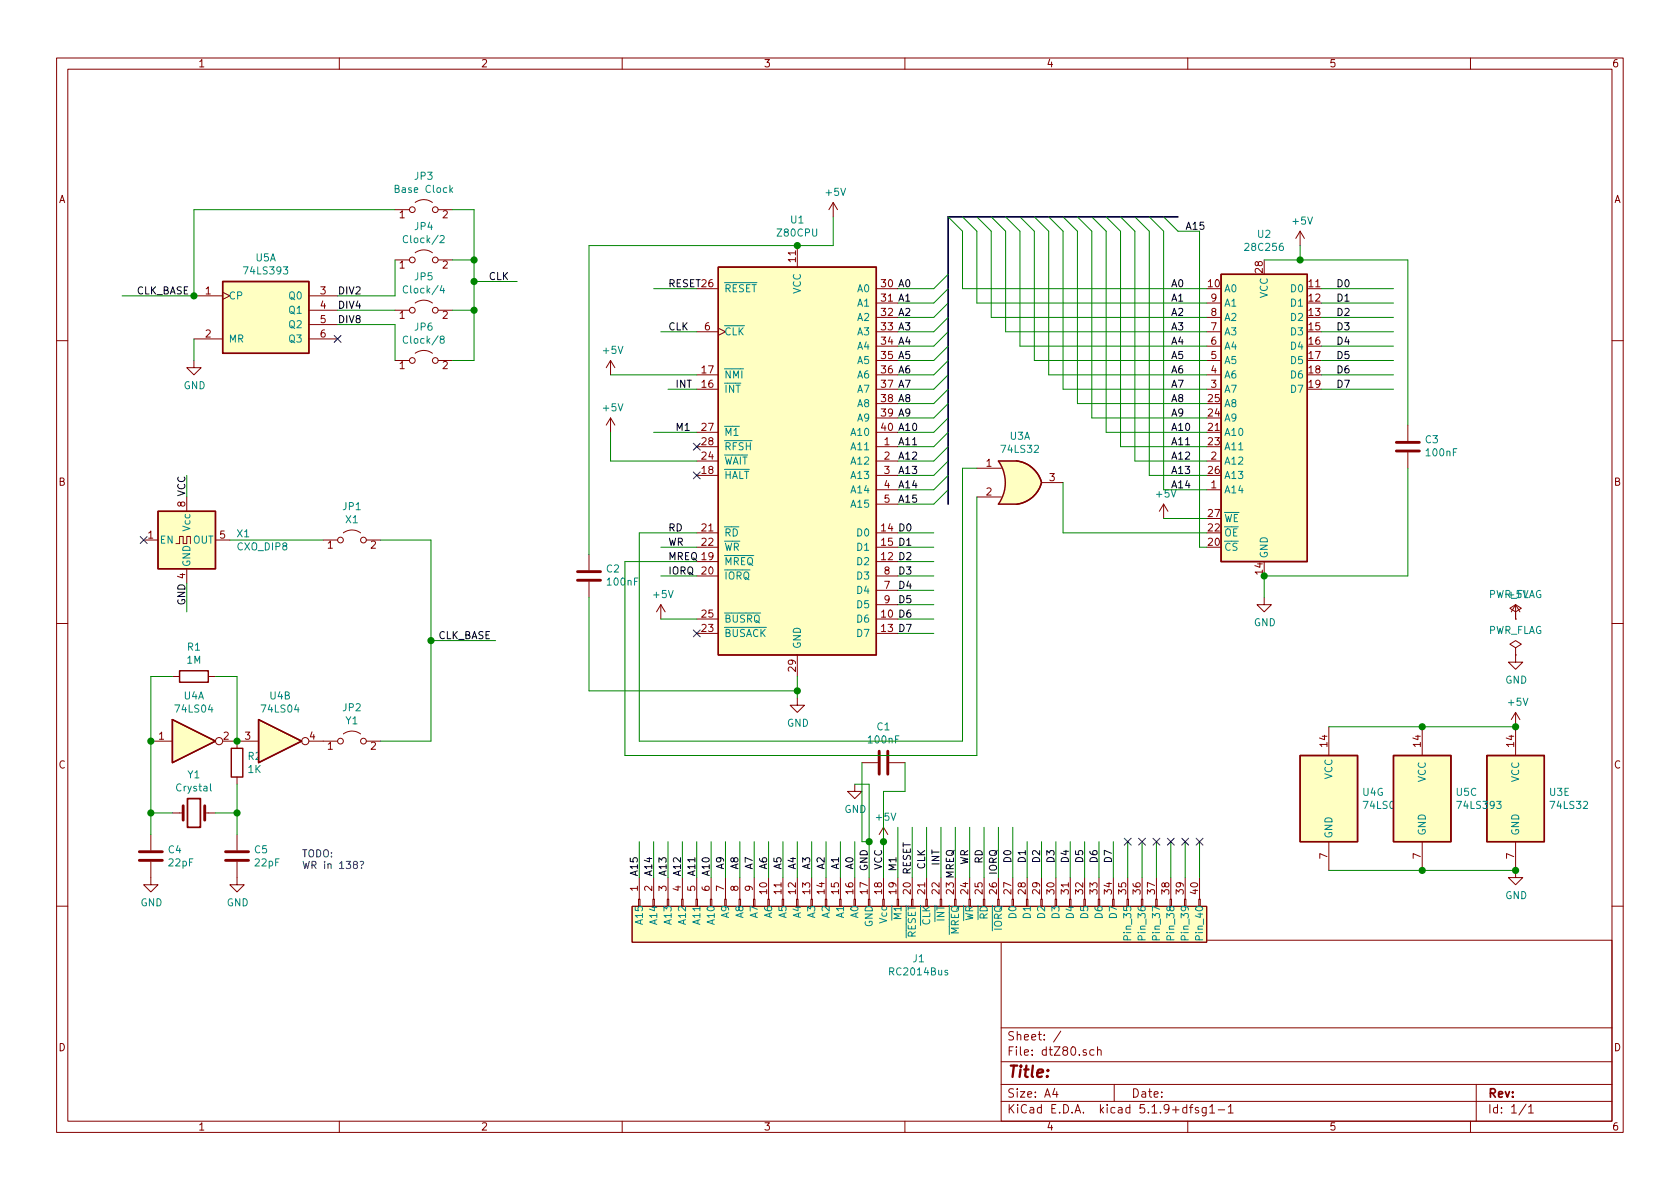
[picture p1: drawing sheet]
<svg xmlns="http://www.w3.org/2000/svg" width="297mm" height="210mm" viewBox="0 0 297 210" stroke-linecap="round" stroke-linejoin="round" font-family="sans-serif">
<g fill="none" stroke="#840000" stroke-width=".18">
<path d="M10 10.3h277v189.9h-277zM12 12.2h273v186.1h-273zM60 10.3v1.9M110 10.3v1.9M160 10.3v1.9M210 10.3v1.9M260 10.3v1.9M69.8 37.1h2.6M73.4 35.8a2.53 2.53 0 0 1 3.1 0M77.5 37.1h2.5M147.3 35.8l-.7 1.3M147.3 35.8v2.5"/>
<path d="M147.3 35.8l.8 1.3M34.3 52.3h5.1M34.3 59.9h5.1M39.4 51.7l1.2 .6-1.2 .7M54.6 54.9h5.1M54.6 52.3h5.1M54.6 59.9h5.1M54.6 57.4h5.1M69.8 54.9h2.6M69.8 46h2.6M73.4 53.6a2.53 2.53 0 0 1 3.1 0M73.4 44.7a2.53 2.53 0 0 1 3.1 0"/>
<path d="M77.5 54.9h2.5M77.5 46h2.5M123.2 51h3.8M123.2 58.7h3.8M127 58l1.3 .7-1.3 .6M141 43.4v3.8M154.9 51h3.8M154.9 53.6h3.8M154.9 56.1h3.8M154.9 58.7h3.8M213.4 53.6h2.5M213.4 56.1h2.5"/>
<path d="M213.4 58.7h2.5M229.9 40.9l-.8 1.3M229.9 40.9v2.5M229.9 40.9l.7 1.3M10 60.2h2M34.3 63.7v1.3h1.3l-1.3 1.3-1.3-1.3h1.3M69.8 63.7h2.6M73.4 62.5a2.53 2.53 0 0 1 3.1 0M77.5 63.7h2.5M107.9 73.9l-.7 1.3M107.9 63.7v2.6M107.9 73.9v2.5"/>
<path d="M107.9 73.9l.8 1.3M107.9 63.7l-.7 1.3M107.9 63.7l.8 1.3M123.2 79h3.8M123.2 68.8h3.8M123.2 66.3h3.8M123.2 76.4h3.8M154.9 63.7h3.8M154.9 79h3.8M154.9 68.8h3.8M154.9 66.3h3.8M154.9 76.4h3.8"/>
<path d="M154.9 61.2h3.8M154.9 71.4h3.8M154.9 73.9h3.8M213.4 63.7h2.5M213.4 68.8h2.5M213.4 66.3h2.5M213.4 61.2h2.5M248.9 75.2v2.8M285 60.2h2M25.4 95.5h2.5M31.1 96.1h.6v-1.2h.7v1.2h.6v-1.2h.7v1.2M33 87.9v2.5"/>
<path d="M38.1 95.5h2.5M57.1 95.5h2.6M60.7 94.2a2.53 2.53 0 0 1 3.1 0M64.8 95.5h2.5M104.1 98v2.8M123.2 99.3h3.8M123.2 94.2h3.8M123.2 96.8h3.8M123.2 84.1h3.8M123.2 81.5h3.8M154.9 99.3h3.8M154.9 94.2h3.8"/>
<path d="M154.9 96.8h3.8M154.9 84.1h3.8M154.9 81.5h3.8M154.9 86.6h3.8M154.9 89.1h3.8M172.7 82.8h4.3M172.7 87.9h4.3M184.1 85.3h3.9M205.7 89.1l-.7 1.3M205.7 89.1v2.6M205.7 89.1l.8 1.3M213.4 81.5h2.5"/>
<path d="M213.4 86.6h2.5M248.9 80v2.8M10 110.3h2M30.5 119.6h1.2M33 100.6v2.5M36.8 119.6h1.3M104.1 102.9v2.8M116.8 106.9l-.7 1.3M116.8 106.9v2.6M116.8 106.9l.8 1.3M123.2 109.5h3.8M123.2 112h3.8"/>
<path d="M123.2 101.8h3.8M141 115.8v3.8M154.9 109.5h3.8M154.9 112h3.8M154.9 101.8h3.8M154.9 104.4h3.8M154.9 106.9h3.8M223.5 105.7v1.2h1.3l-1.3 1.3-1.3-1.3h1.3M268 114.5l1-.6-1-.6-1 .6 1 .6v1.3M268 115.8h.1M268 108.2l1-.6-1-.7-1 .7 1 .6v1.3M268 109.5h.1"/>
<path d="M268 115.8v1.3h1.2l-1.2 1.3-1.3-1.3h1.3M268 106.9l-.8 1.3M268 106.9v2.6M268 106.9l.7 1.3M285 110.3h2M26.7 131.1h3.8M39.4 131.1h6.3M41.9 131.1v1.2M41.9 137.4v1.3M54.6 131.1h5.1M60.7 129.8a2.53 2.53 0 0 1 3.1 0M64.8 131.1h2.5"/>
<path d="M141 123.4v1.3h1.2l-1.2 1.3-1.3-1.3h1.3M151.1 138.7v1.2h1.3l-1.3 1.3-1.2-1.3h1.2M152.4 134.9h2.8M157.2 134.9h2.8M234.9 128.5v5.1M251.5 128.5v5.1M268 126v7.6M268 126l-.8 1.2M268 126l.7 1.2M26.7 152.4v4.1h1.2l-1.2 1.2-1.3-1.2h1.3M26.7 147.6v2.8M30.5 143.8h1.9"/>
<path d="M36.2 143.8h1.9M41.9 152.4v4.1h1.3l-1.3 1.2-1.3-1.2h1.3M41.9 147.6v2.8M112.9 159h.3v1.3h-.3zM113 155.2v3.8M115.4 159h.3v1.3h-.3zM115.6 155.2v3.8M118 159h.2v1.3h-.2zM118.1 155.2v3.8M120.5 159h.3v1.3h-.3zM120.6 155.2v3.8M123.1 159h.2v1.3h-.2z"/>
<path d="M123.2 155.2v3.8M125.6 159h.3v1.3h-.3zM125.7 155.2v3.8M128.1 159h.3v1.3h-.3zM128.3 155.2v3.8M130.7 159h.2v1.3h-.2zM130.8 155.2v3.8M133.2 159h.3v1.3h-.3zM133.3 155.2v3.8M135.8 159h.2v1.3h-.2zM135.9 155.2v3.8M138.3 159h.3v1.3h-.3z"/>
<path d="M138.4 155.2v3.8M140.8 159h.3v1.3h-.3zM141 155.2v3.8M143.4 159h.2v1.3h-.2zM143.5 155.2v3.8M145.9 159h.3v1.3h-.3zM146 155.2v3.8M148.5 159h.2v1.3h-.2zM148.6 155.2v3.8M151 159h.3v1.3h-.3zM151.1 155.2v3.8M153.5 159h.3v1.3h-.3z"/>
<path d="M153.7 155.2v3.8M156.1 159h.2v1.3h-.2zM156.2 146.3v2.5M156.2 155.2v3.8M156.2 146.3l-.8 1.3M156.2 146.3l.8 1.3M158.6 159h.3v1.3h-.3zM158.7 155.2v3.8M161.2 159h.2v1.3h-.2zM161.3 155.2v3.8M163.7 159h.3v1.3h-.3zM163.8 155.2v3.8"/>
<path d="M166.2 159h.3v1.3h-.3zM166.4 155.2v3.8M168.8 159h.2v1.3h-.2zM168.9 155.2v3.8M171.3 159h.3v1.3h-.3zM171.4 155.2v3.8M173.9 159h.2v1.3h-.2zM174 155.2v3.8M176.4 159h.3v1.3h-.3zM176.5 155.2v3.8M178.9 159h.3v1.3h-.3zM179.1 155.2v3.8"/>
<path d="M181.5 159h.2v1.3h-.2zM181.6 155.2v3.8M184 159h.3v1.3h-.3zM184.1 155.2v3.8M186.6 159h.2v1.3h-.2zM186.7 155.2v3.8M189.1 159h.3v1.3h-.3zM189.2 155.2v3.8M191.6 159h.3v1.3h-.3zM191.8 155.2v3.8M194.2 159h.2v1.3h-.2zM194.3 155.2v3.8"/>
<path d="M196.7 159h.3v1.3h-.3zM196.8 155.2v3.8M199.3 159h.2v1.3h-.2zM199.4 155.2v3.8M201.8 159h.3v1.3h-.3zM201.9 155.2v3.8M204.3 159h.3v1.3h-.3zM204.5 155.2v3.8M206.9 159h.2v1.3h-.2zM207 155.2v3.8M209.4 159h.3v1.3h-.3zM209.5 155.2v3.8"/>
<path d="M212 159h.2v1.3h-.2zM212.1 155.2v3.8M234.9 148.8v5.1M251.5 148.8v5.1M268 148.8v6.4h1.2l-1.2 1.3-1.3-1.3h1.3M10 160.2h2M111.8 160.3h101.6v6.3h-101.6zM177 166.3h108v32h-108zM285 160.2h2M60 198.3v1.9M110 198.3v1.9M160 198.3v1.9"/>
<path d="M177 194.8h108M177 191.8h108M177 187.8h108M177 181.8h108M186.5 192.5l-.4 1h1M186.8 193v1M187.6 182.3l-1.3 2M193.4 185.7l-.4-.1-.3 .3 .1 .6 .2 .1 .4-.1M194.1 185.7l.2-.1 .3 .1 .1 .9M194.1 185.1v1.5M197 191.8v3M210 198.3v1.9"/>
<path d="M210.3 195.8h.6M210.9 195.3l-.4 .2v1.3M211.9 195.9l-.4-.1-.2 .2 .1 .3 .5 .1v.3h-.6M213.3 195.8v1.2l-.3 .3h-.4M213.3 195.9l-.5-.1-.3 .3 .1 .6 .2 .1 .5-.1M213.9 195.8l.4-.5v1.5M213.9 196.8h.9M215.4 196.3h1.1M217.2 195.8l.4-.5v1.5M217.2 196.8h.8M260 198.3v1.9M261 191.8v6.5"/>
<path d="M269.8 195.2l-1.2 2M270.3 195.8l.4-.5v1.5M270.3 196.8h.8"/>
<circle cx="72.9" cy="37.1" r=".51"/>
<circle cx="77" cy="37.1" r=".51"/>
<circle cx="72.9" cy="54.9" r=".51"/>
<circle cx="72.9" cy="46" r=".51"/>
<circle cx="77" cy="46" r=".51"/>
<circle cx="77" cy="54.9" r=".51"/>
<circle cx="72.9" cy="63.7" r=".51"/>
<circle cx="77" cy="63.7" r=".51"/>
<circle cx="60.2" cy="95.5" r=".51"/>
<circle cx="64.3" cy="95.5" r=".51"/>
<circle cx="38.7" cy="131.1" r=".63"/>
<circle cx="54" cy="131.1" r=".63"/>
<circle cx="60.2" cy="131.1" r=".51"/>
<circle cx="64.3" cy="131.1" r=".51"/>
</g>
<path d="M246.9 78.2h4.1M246.9 79.8h4.1M102.1 101.1h4.1M102.1 102.6h4.1M155.4 132.8v4.1M157 132.8v4.1M24.6 152.1h4.1M24.6 150.6h4.1M32.4 142.5v2.5M36.2 142.5v2.5M39.9 152.1h4M39.9 150.6h4" fill="none" stroke="#840000" stroke-width=".51"/>
<path d="M79.7 33.5l.3 .5M80 33.2l-.4 .5M77.8 41.8l.5-.1 .2 .3v.2l-.8 .7h.8M78.1 60l-.2-.1v-.3l.2-.2 .3 .1 .1 .4-.5 .1-.2 .2v.3l.3 .2 .3-.1 .1-.1v-.4l-.2-.1M78.1 50.5l-.3 .9h.8M78.4 51v.8M37.2 138.6v1.1l.2 .2" fill="none" stroke="#008484" stroke-width=".18"/>
<g fill="#ffffc2" stroke="#ffffc2" stroke-width=".18">
<path d="M39.4 49.8h15.2v12.7h-15.2z"/>
<path d="M111.8 160.3h101.6v6.3h-101.6z"/>
<path d="M30.5 127.2l7.6 3.9-7.6 3.8z"/>
<path d="M45.7 127.2l7.6 3.9-7.6 3.8z"/>
<path d="M262.9 133.6h10.1v15.2h-10.1z"/>
<path d="M229.9 133.6h10.1v15.2h-10.1z"/>
<path d="M246.4 133.6h10.1v15.2h-10.1z"/>
<path d="M127 47.2h27.9v68.6h-27.9z"/>
<path d="M179.7 81.5a5.2 5.2 0 0 1 4.4 3.8l-5 1.4z"/>
<path d="M179.1 84l5 1.4a5.2 5.2 0 0 1-4.4 3.8z"/>
<path d="M176.5 89.1h3.2z"/>
<path d="M176.5 81.5h3.2z"/>
<path d="M176.5 81.5h3.2v7.6h-3.2a6.7 6.7 0 0 0 0-7.6z"/>
<path d="M27.9 90.4h10.2v10.2h-10.2z"/>
<path d="M215.9 48.5h15.2v50.8h-15.2z"/>
</g>
<g fill="none" stroke="#840000" stroke-width=".25">
<path d="M39.4 49.8h15.2v12.7h-15.2zM127 47.2h27.9v68.6h-27.9zM215.9 48.5h15.2v50.8h-15.2zM27.9 90.4h10.2v10.2h-10.2zM176.5 81.5h3.2a5.2 5.2 0 0 1 4.4 3.8M176.6 81.6a6.6 6.6 0 0 1 0 7.5M184.1 85.4a5.2 5.2 0 0 1-4.4 3.8l-3.2-.1M31.7 118.6h5.1v2h-5.1zM30.5 127.2l7.6 3.9-7.6 3.8zM40.9 132.3h2v5.1h-2zM45.7 127.2l7.6 3.9-7.6 3.8zM229.9 133.6h10.1v15.2h-10.1z"/>
<path d="M246.4 133.6h10.1v15.2h-10.1zM262.9 133.6h10.1v15.2h-10.1z"/>
</g>
<path d="M33.1 141.2h2.3v5.1h-2.3z" fill="none" stroke="#840000" stroke-width=".3"/>
<path d="M208.3 38.3h-40.7v50.8" fill="none" stroke="#000084" stroke-width=".3"/>
<g fill="none" stroke="#008400" stroke-width=".18">
<path d="M69.8 37.1h-35.5v15.2h-12.7M80 37.1h3.8v26.6h-3.8M147.3 38.3v5.1h-43.2v54.6M167.6 38.3l2.6 2.6v10.1h43.2M170.2 38.3l2.5 2.6v12.7h40.7M172.7 38.3l2.6 2.6v15.2h38.1M175.3 38.3l2.5 2.6v17.8h35.6M177.8 38.3l2.5 2.6v20.3h33.1M180.3 38.3l2.6 2.6v22.8h30.5M182.9 38.3l2.5 2.6v25.4h28M185.4 38.3l2.6 2.6v27.9h25.4M188 38.3l2.5 2.6v30.5h22.9"/>
<path d="M190.5 38.3l2.5 2.6v33h20.4M193 38.3l2.6 2.6v35.5h17.8M195.6 38.3l2.5 2.6v38.1h15.3M198.1 38.3l2.6 2.6v40.6h12.7M200.7 38.3l2.5 2.6v43.2h10.2M203.2 38.3l2.5 2.6v45.7h7.7M205.7 38.3l2.6 2.6h3.8v55.9h1.3M34.3 59.9v3.8M59.7 54.9h10.1M59.7 57.4h10.1v6.3M69.8 46v6.3h-10.1M80 46h3.8"/>
<path d="M80 54.9h3.8M83.8 49.8h7.6M115.6 51h7.6M116.8 58.7h6.4M167.6 48.5l-2.5 2.5h-6.4M167.6 58.7l-2.5 2.5h-6.4M167.6 53.6l-2.5 2.5h-6.4M167.6 56.1l-2.5 2.6h-6.4M167.6 51l-2.5 2.6h-6.4M223.5 46h25.4v29.2M229.9 43.4v2.6M233.7 51h12.7"/>
<path d="M233.7 56.1h12.7M233.7 58.7h12.7M233.7 53.6h12.7M107.9 76.4v5.1h15.3M107.9 66.3h15.3M115.6 76.4h7.6M118.1 68.8h5.1M167.6 63.7l-2.5 2.6h-6.4M167.6 79l-2.5 2.5h-6.4M167.6 73.9l-2.5 2.5h-6.4M167.6 66.3l-2.5 2.5h-6.4M167.6 61.2l-2.5 2.5h-6.4"/>
<path d="M167.6 68.8l-2.5 2.6h-6.4M167.6 71.4l-2.5 2.5h-6.4M167.6 76.4l-2.5 2.6h-6.4M233.7 66.3h12.7M233.7 68.8h12.7M233.7 63.7h12.7M233.7 61.2h12.7M33 84.1v3.8M40.6 95.5h16.5M67.3 95.5h8.9v35.6h-8.9M116.8 96.8h6.4M158.7 94.2h6.4"/>
<path d="M158.7 96.8h6.4M158.7 99.3h6.4M167.6 81.5l-2.5 2.6h-6.4M167.6 84.1l-2.5 2.5h-6.4M167.6 86.6l-2.5 2.5h-6.4M172.7 87.9v45.7h-62.2v-34.3h12.7M172.7 82.8h-2.5v48.3h-57.2v-36.9h10.2M188 85.3v8.9h25.4M205.7 91.7h7.7M248.9 82.8v19h-25.4v3.9M30.5 119.6h-3.8v28M33 103.1v5.1"/>
<path d="M38.1 119.6h3.8v11.5M76.2 113.3h11.4M104.1 105.7v16.5h36.9M116.8 109.5h6.4M116.8 101.8h6.4M141 119.6v3.8M158.7 109.5h6.4M158.7 101.8h6.4M158.7 112h6.4M158.7 106.9h6.4M158.7 104.4h6.4M41.9 138.7v8.9"/>
<path d="M151.1 138.7h2.6v16.5M152.4 134.9v13.9h1.3M160 134.9v5h-3.8v15.3M234.9 128.5h33.1M26.7 143.8h3.8M38.1 143.8h3.8M113 148.8v6.4M115.6 148.8v6.4M118.1 148.8v6.4M120.6 148.8v6.4M123.2 148.8v6.4M125.7 148.8v6.4"/>
<path d="M128.3 148.8v6.4M130.8 148.8v6.4M133.3 148.8v6.4M135.9 148.8v6.4M138.4 148.8v6.4M141 148.8v6.4M143.5 148.8v6.4M146 148.8v6.4M148.6 148.8v6.4M151.1 148.8v6.4M158.7 146.3v8.9M161.3 146.3v8.9"/>
<path d="M163.8 146.3v8.9M166.4 146.3v8.9M168.9 146.3v8.9M171.4 146.3v8.9M174 146.3v8.9M176.5 146.3v8.9M179.1 146.3v8.9M181.6 148.8v6.4M184.1 148.8v6.4M186.7 148.8v6.4M189.2 148.8v6.4M191.8 148.8v6.4"/>
<path d="M194.3 148.8v6.4M196.8 148.8v6.4M199.4 148.8v6.4M201.9 148.8v6.4M204.5 148.8v6.4M207 148.8v6.4M209.5 148.8v6.4M212.1 148.8v6.4M234.9 153.9h33.1"/>
</g>
<path d="M62.7 152.9l-.2-.2v-.3l.5-.1 .1 .1v.3l-.5 .2-.1 .2v.3l.2 .2h.3l.2-.2-.1-.4-.1-.1M63.7 152.4l.4-.1 .2 .2-.4 .6M63.9 153.5v.1" fill="none" stroke="#0000c2" stroke-width=".18"/>
<g fill="#008400" stroke="#008400" stroke-width=".25">
<circle cx="41.9" cy="131.1" r=".51"/>
<circle cx="251.5" cy="153.9" r=".51"/>
<circle cx="268" cy="153.9" r=".51"/>
<circle cx="268" cy="128.5" r=".51"/>
<circle cx="251.5" cy="128.5" r=".51"/>
<circle cx="153.7" cy="148.8" r=".51"/>
<circle cx="76.2" cy="113.3" r=".51"/>
<circle cx="156.2" cy="148.8" r=".51"/>
<circle cx="34.3" cy="52.3" r=".51"/>
<circle cx="26.7" cy="143.8" r=".51"/>
<circle cx="83.8" cy="49.8" r=".51"/>
<circle cx="141" cy="122.2" r=".51"/>
<circle cx="83.8" cy="46" r=".51"/>
<circle cx="229.9" cy="46" r=".51"/>
<circle cx="141" cy="43.4" r=".51"/>
<circle cx="83.8" cy="54.9" r=".51"/>
<circle cx="41.9" cy="143.8" r=".51"/>
<circle cx="223.5" cy="101.8" r=".51"/>
<circle cx="26.7" cy="131.1" r=".51"/>
</g>
<g fill="none" stroke="#000084" stroke-width=".18">
<path d="M59.1 59.3l1.2 1.2M60.3 59.3l-1.2 1.2M122.6 78.4l1.2 1.2M123.8 78.4l-1.2 1.2M24.8 94.9l1.2 1.2M26 94.9l-1.2 1.2M122.6 83.5l1.2 1.2M123.8 83.5l-1.2 1.2M122.6 111.4l1.2 1.2M123.8 111.4l-1.2 1.2M198.8 148.2l1.2 1.2M200 148.2l-1.2 1.2"/>
<path d="M201.3 148.2l1.2 1.2M202.5 148.2l-1.2 1.2M203.9 148.2l1.2 1.2M205.1 148.2l-1.2 1.2M206.4 148.2l1.2 1.2M207.6 148.2l-1.2 1.2M208.9 148.2l1.3 1.2M210.2 148.2l-1.3 1.2M211.5 148.2l1.2 1.2M212.7 148.2l-1.2 1.2"/>
</g>
<text font-size="2.8" fill="#840000" x="178" y="190.5">Title:</text>
<g font-size="2.1" fill="#840000">
<text x="178" y="184">Sheet: /</text>
<text x="178" y="186.7">File: dtZ80.sch</text>
<text x="178" y="196.9">KiCad E.D.A. kicad 5.1.9+dfsg1-1</text>
<text x="178" y="194.1">Size: A4</text>
<text x="200" y="194.1">Date:</text>
<text x="263" y="194.1">Rev:</text>
<text x="263" y="196.9">Id: 1/1</text>
</g>
<g font-size="1.8" fill="#840000">
<text x="35" y="11.9">1</text>
<text x="85" y="11.9">2</text>
<text x="135" y="11.9">3</text>
<text x="185" y="11.9">4</text>
<text x="235" y="11.9">5</text>
<text x="285" y="11.9">6</text>
<text x="10.4" y="35.9">A</text>
<text x="285.4" y="35.9">A</text>
<text x="70.6" y="38.6">1</text>
<text x="78.3" y="38.6">2</text>
<text x="70.6" y="47.5">1</text>
<text x="78.3" y="47.5">2</text>
<text x="140.7" y="46.3" transform="rotate(-90 140.7 46.3)">11</text>
<text x="36.3" y="52.1">1</text>
<text x="56.7" y="52.1">3</text>
<text x="213.7" y="50.8">10</text>
<text x="214.1" y="53.3">9</text>
<text x="223.3" y="48.2" transform="rotate(-90 223.3 48.2)">28</text>
<text x="231.4" y="50.8">11</text>
<text x="231.4" y="53.3">12</text>
<text x="36.3" y="59.7">2</text>
<text x="56.7" y="54.6">4</text>
<text x="56.7" y="57.1">5</text>
<text x="56.7" y="59.7">6</text>
<text x="70.6" y="56.4">1</text>
<text x="78.3" y="56.4">2</text>
<text x="124.6" y="58.4">6</text>
<text x="214.1" y="58.4">7</text>
<text x="214.1" y="55.9">8</text>
<text x="231.4" y="55.9">13</text>
<text x="231.4" y="58.4">15</text>
<text x="70.6" y="65.3">1</text>
<text x="78.3" y="65.3">2</text>
<text x="214.1" y="63.5">5</text>
<text x="214.1" y="61">6</text>
<text x="231.4" y="61">16</text>
<text x="231.4" y="63.5">17</text>
<text x="124.1" y="68.6">16</text>
<text x="124.1" y="66">17</text>
<text x="213.7" y="71.1">25</text>
<text x="214.1" y="68.6">3</text>
<text x="214.1" y="66">4</text>
<text x="231.4" y="66">18</text>
<text x="231.4" y="68.6">19</text>
<text x="124.1" y="76.2">27</text>
<text x="213.7" y="76.2">21</text>
<text x="213.7" y="73.7">24</text>
<text x="124.1" y="83.8">18</text>
<text x="124.1" y="81.3">24</text>
<text x="124.1" y="78.7">28</text>
<text x="156.4" y="78.7">1</text>
<text x="156.4" y="81.3">2</text>
<text x="156.4" y="83.8">3</text>
<text x="174.4" y="82.5">1</text>
<text x="213.7" y="78.7">23</text>
<text x="213.7" y="83.8">26</text>
<text x="214.1" y="81.3">2</text>
<text x="10.4" y="85.9">B</text>
<text x="156.4" y="86.4">4</text>
<text x="156.4" y="88.9">5</text>
<text x="174.4" y="87.6">2</text>
<text x="185.6" y="85.1">3</text>
<text x="214.1" y="86.4">1</text>
<text x="285.4" y="85.9">B</text>
<text x="26.2" y="95.2">1</text>
<text x="38.9" y="95.2">5</text>
<text x="124.1" y="94">21</text>
<text x="213.7" y="94">22</text>
<text x="213.7" y="91.4">27</text>
<text x="57.9" y="97">1</text>
<text x="65.6" y="97">2</text>
<text x="124.1" y="101.6">20</text>
<text x="124.1" y="96.5">22</text>
<text x="156.4" y="101.6">8</text>
<text x="213.7" y="96.5">20</text>
<text x="223.3" y="101.5" transform="rotate(-90 223.3 101.5)">14</text>
<text x="156.4" y="104.1">7</text>
<text x="156.4" y="106.7">9</text>
<text x="124.1" y="111.8">23</text>
<text x="124.1" y="109.2">25</text>
<text x="140.7" y="118.7" transform="rotate(-90 140.7 118.7)">29</text>
<text x="28.1" y="130.8">1</text>
<text x="39.5" y="130.8">2</text>
<text x="43.3" y="130.8">3</text>
<text x="54.8" y="130.8">4</text>
<text x="10.4" y="135.9">C</text>
<text x="57.9" y="132.6">1</text>
<text x="65.6" y="132.6">2</text>
<text x="234.7" y="132" transform="rotate(-90 234.7 132)">14</text>
<text x="251.2" y="132" transform="rotate(-90 251.2 132)">14</text>
<text x="267.7" y="132" transform="rotate(-90 267.7 132)">14</text>
<text x="285.4" y="135.9">C</text>
<text x="234.7" y="151.9" transform="rotate(-90 234.7 151.9)">7</text>
<text x="251.2" y="151.9" transform="rotate(-90 251.2 151.9)">7</text>
<text x="267.7" y="151.9" transform="rotate(-90 267.7 151.9)">7</text>
<text x="112.8" y="157.6" transform="rotate(-90 112.8 157.6)">1</text>
<text x="115.3" y="157.6" transform="rotate(-90 115.3 157.6)">2</text>
<text x="117.9" y="157.6" transform="rotate(-90 117.9 157.6)">3</text>
<text x="120.4" y="157.6" transform="rotate(-90 120.4 157.6)">4</text>
<text x="122.9" y="157.6" transform="rotate(-90 122.9 157.6)">5</text>
<text x="125.5" y="157.6" transform="rotate(-90 125.5 157.6)">6</text>
<text x="128" y="157.6" transform="rotate(-90 128 157.6)">7</text>
<text x="130.6" y="157.6" transform="rotate(-90 130.6 157.6)">8</text>
<text x="133.1" y="157.6" transform="rotate(-90 133.1 157.6)">9</text>
<text x="135.6" y="158.1" transform="rotate(-90 135.6 158.1)">10</text>
<text x="138.2" y="158.1" transform="rotate(-90 138.2 158.1)">11</text>
<text x="140.7" y="158.1" transform="rotate(-90 140.7 158.1)">12</text>
<text x="143.3" y="158.1" transform="rotate(-90 143.3 158.1)">13</text>
<text x="145.8" y="158.1" transform="rotate(-90 145.8 158.1)">14</text>
<text x="148.3" y="158.1" transform="rotate(-90 148.3 158.1)">15</text>
<text x="150.9" y="158.1" transform="rotate(-90 150.9 158.1)">16</text>
<text x="153.4" y="158.1" transform="rotate(-90 153.4 158.1)">17</text>
<text x="156" y="158.1" transform="rotate(-90 156 158.1)">18</text>
<text x="158.5" y="158.1" transform="rotate(-90 158.5 158.1)">19</text>
<text x="161" y="158.1" transform="rotate(-90 161 158.1)">20</text>
<text x="163.6" y="158.1" transform="rotate(-90 163.6 158.1)">21</text>
<text x="166.1" y="158.1" transform="rotate(-90 166.1 158.1)">22</text>
<text x="171.2" y="158.1" transform="rotate(-90 171.2 158.1)">24</text>
<text x="173.7" y="158.1" transform="rotate(-90 173.7 158.1)">25</text>
<text x="176.3" y="158.1" transform="rotate(-90 176.3 158.1)">26</text>
<text x="178.8" y="158.1" transform="rotate(-90 178.8 158.1)">27</text>
<text x="181.4" y="158.1" transform="rotate(-90 181.4 158.1)">28</text>
<text x="183.9" y="158.1" transform="rotate(-90 183.9 158.1)">29</text>
<text x="186.4" y="158.1" transform="rotate(-90 186.4 158.1)">30</text>
<text x="189" y="158.1" transform="rotate(-90 189 158.1)">31</text>
<text x="191.5" y="158.1" transform="rotate(-90 191.5 158.1)">32</text>
<text x="194.1" y="158.1" transform="rotate(-90 194.1 158.1)">33</text>
<text x="196.6" y="158.1" transform="rotate(-90 196.6 158.1)">34</text>
<text x="199.1" y="158.1" transform="rotate(-90 199.1 158.1)">35</text>
<text x="201.7" y="158.1" transform="rotate(-90 201.7 158.1)">36</text>
<text x="204.2" y="158.1" transform="rotate(-90 204.2 158.1)">37</text>
<text x="206.8" y="158.1" transform="rotate(-90 206.8 158.1)">38</text>
<text x="209.3" y="158.1" transform="rotate(-90 209.3 158.1)">39</text>
<text x="211.8" y="158.1" transform="rotate(-90 211.8 158.1)">40</text>
<text x="10.4" y="185.9">D</text>
<text x="285.4" y="185.9">D</text>
<text x="35" y="199.9">1</text>
<text x="85" y="199.9">2</text>
<text x="135" y="199.9">3</text>
<text x="185" y="199.9">4</text>
<text x="235" y="199.9">5</text>
<text x="285" y="199.9">6</text>
</g>
<g font-size="1.8" fill="#008484">
<text x="70.2" y="34.1">Base Clock</text>
<text x="73.4" y="31.8">JP3</text>
<text x="146.1" y="34.6">+5V</text>
<text x="73.4" y="40.7">JP4</text>
<text x="137.6" y="41.8">Z80CPU</text>
<text x="139.9" y="39.5">U1</text>
<text x="228.7" y="39.7">+5V</text>
<text x="45.2" y="46.2">U5A</text>
<text x="71.8" y="43">Clock/2</text>
<text x="220.4" y="44.4">28C256</text>
<text x="222.4" y="42.1">U2</text>
<text x="40.4" y="53">CP</text>
<text x="43.4" y="48.5">74LS393</text>
<text x="51.2" y="53">Q0</text>
<text x="71.8" y="51.9">Clock/4</text>
<text x="73.4" y="49.6">JP5</text>
<text x="128" y="51.7">RESET</text>
<text x="141.6" y="52" transform="rotate(-90 141.6 52)">VCC</text>
<text x="151.7" y="51.7">A0</text>
<text x="216.4" y="51.7">A0</text>
<text x="224.2" y="52.8" transform="rotate(-90 224.2 52.8)">VCC</text>
<text x="228.4" y="51.7">D0</text>
<text x="51.2" y="55.5">Q1</text>
<text x="51.2" y="58">Q2</text>
<text x="73.4" y="58.5">JP6</text>
<text x="128" y="59.3">CLK</text>
<text x="151.7" y="54.2">A1</text>
<text x="151.7" y="56.8">A2</text>
<text x="151.7" y="59.3">A3</text>
<text x="216.4" y="59.3">A3</text>
<text x="216.4" y="56.8">A2</text>
<text x="216.4" y="54.2">A1</text>
<text x="228.4" y="54.2">D1</text>
<text x="228.4" y="56.8">D2</text>
<text x="228.4" y="59.3">D3</text>
<text x="40.4" y="60.6">MR</text>
<text x="51.2" y="60.6">Q3</text>
<text x="71.8" y="60.8">Clock/8</text>
<text x="106.7" y="62.6">+5V</text>
<text x="151.7" y="61.8">A4</text>
<text x="151.7" y="64.4">A5</text>
<text x="216.4" y="64.4">A5</text>
<text x="216.4" y="61.8">A4</text>
<text x="228.4" y="61.8">D4</text>
<text x="228.4" y="64.4">D5</text>
<text x="32.5" y="68.8">GND</text>
<text x="128" y="69.5">INT</text>
<text x="128" y="66.9">NMI</text>
<text x="151.7" y="66.9">A6</text>
<text x="151.7" y="69.5">A7</text>
<text x="216.4" y="69.5">A7</text>
<text x="216.4" y="66.9">A6</text>
<text x="228.4" y="66.9">D6</text>
<text x="228.4" y="69.5">D7</text>
<text x="106.7" y="72.7">+5V</text>
<text x="128" y="77.1">M1</text>
<text x="150.7" y="77.1">A10</text>
<text x="151.7" y="72">A8</text>
<text x="151.7" y="74.5">A9</text>
<text x="178.6" y="77.8">U3A</text>
<text x="216.4" y="77.1">A10</text>
<text x="216.4" y="74.5">A9</text>
<text x="216.4" y="72">A8</text>
<text x="128" y="82.2">WAIT</text>
<text x="128" y="79.6">RFSH</text>
<text x="150.7" y="79.6">A11</text>
<text x="150.7" y="82.2">A12</text>
<text x="177.2" y="80.1">74LS32</text>
<text x="216.4" y="82.2">A12</text>
<text x="216.4" y="79.6">A11</text>
<text x="252" y="78.4">C3</text>
<text x="252.3" y="80.7">100nF</text>
<text x="128" y="84.7">HALT</text>
<text x="150.7" y="84.7">A13</text>
<text x="150.7" y="87.2">A14</text>
<text x="150.7" y="89.8">A15</text>
<text x="204.5" y="88">+5V</text>
<text x="216.4" y="87.2">A14</text>
<text x="216.4" y="84.7">A13</text>
<text x="33.7" y="93.8" transform="rotate(-90 33.7 93.8)">Vcc</text>
<text x="42" y="95">X1</text>
<text x="60.7" y="90.2">JP1</text>
<text x="61.2" y="92.5">X1</text>
<text x="128" y="94.9">RD</text>
<text x="151.7" y="94.9">D0</text>
<text x="216.4" y="94.9">OE</text>
<text x="216.4" y="92.3">WE</text>
<text x="28.2" y="96.1">EN</text>
<text x="33.7" y="100.3" transform="rotate(-90 33.7 100.3)">GND</text>
<text x="34.1" y="96.1">OUT</text>
<text x="42" y="97.3">CXO_DIP8</text>
<text x="107.3" y="101.2">C2</text>
<text x="128" y="99.9">MREQ</text>
<text x="128" y="97.4">WR</text>
<text x="151.7" y="99.9">D2</text>
<text x="151.7" y="97.4">D1</text>
<text x="216.4" y="97.4">CS</text>
<text x="224.2" y="98.8" transform="rotate(-90 224.2 98.8)">GND</text>
<text x="107.5" y="103.6">100nF</text>
<text x="115.6" y="105.8">+5V</text>
<text x="128" y="102.5">IORQ</text>
<text x="151.7" y="105">D4</text>
<text x="151.7" y="102.5">D3</text>
<text x="151.7" y="107.6">D5</text>
<text x="263" y="105.8">PWR_FLAG</text>
<text x="266.8" y="105.8">+5V</text>
<text x="128" y="112.6">BUSACK</text>
<text x="128" y="110.1">BUSRQ</text>
<text x="151.7" y="110.1">D6</text>
<text x="151.7" y="112.6">D7</text>
<text x="221.7" y="110.7">GND</text>
<text x="263" y="112.1">PWR_FLAG</text>
<text x="33.1" y="117.4">1M</text>
<text x="33.2" y="115.1">R1</text>
<text x="141.6" y="114.8" transform="rotate(-90 141.6 114.8)">GND</text>
<text x="32.5" y="123.7">U4A</text>
<text x="47.8" y="123.7">U4B</text>
<text x="60.7" y="125.8">JP2</text>
<text x="266.1" y="120.9">GND</text>
<text x="266.8" y="124.8">+5V</text>
<text x="31.2" y="126">74LS04</text>
<text x="46.4" y="126">74LS04</text>
<text x="61.2" y="128.1">Y1</text>
<text x="139.1" y="128.5">GND</text>
<text x="153.7" y="131.5">100nF</text>
<text x="155.1" y="129.2">C1</text>
<text x="33.2" y="137.6">Y1</text>
<text x="43.9" y="134.4">R2</text>
<text x="43.9" y="136.7">1K</text>
<text x="235.6" y="137.8" transform="rotate(-90 235.6 137.8)">VCC</text>
<text x="31.3" y="139.9">Crystal</text>
<text x="149.3" y="143.8">GND</text>
<text x="241" y="140.7">U4G</text>
<text x="241.3" y="143">74LS04</text>
<text x="252.1" y="138.3" transform="rotate(-90 252.1 138.3)">VCC</text>
<text x="257.5" y="140.7">U5C</text>
<text x="257.9" y="143">74LS393</text>
<text x="268.6" y="138.3" transform="rotate(-90 268.6 138.3)">VCC</text>
<text x="274" y="140.7">U3E</text>
<text x="274.3" y="143">74LS32</text>
<text x="155" y="145.1">+5V</text>
<text x="235.6" y="148.3" transform="rotate(-90 235.6 148.3)">GND</text>
<text x="252.1" y="147.8" transform="rotate(-90 252.1 147.8)">GND</text>
<text x="268.6" y="147.8" transform="rotate(-90 268.6 147.8)">GND</text>
<text x="29.8" y="150.9">C4</text>
<text x="29.9" y="153.2">22pF</text>
<text x="45" y="150.9">C5</text>
<text x="45.2" y="153.2">22pF</text>
<text x="24.8" y="160.3">GND</text>
<text x="40.1" y="160.3">GND</text>
<text x="266.1" y="159">GND</text>
<text x="113.7" y="163.3" transform="rotate(-90 113.7 163.3)">A15</text>
<text x="116.2" y="163.3" transform="rotate(-90 116.2 163.3)">A14</text>
<text x="118.7" y="163.3" transform="rotate(-90 118.7 163.3)">A13</text>
<text x="121.3" y="163.3" transform="rotate(-90 121.3 163.3)">A12</text>
<text x="123.8" y="163.3" transform="rotate(-90 123.8 163.3)">A11</text>
<text x="126.4" y="163.3" transform="rotate(-90 126.4 163.3)">A10</text>
<text x="128.9" y="162.3" transform="rotate(-90 128.9 162.3)">A9</text>
<text x="131.4" y="162.3" transform="rotate(-90 131.4 162.3)">A8</text>
<text x="134" y="162.3" transform="rotate(-90 134 162.3)">A7</text>
<text x="136.5" y="162.3" transform="rotate(-90 136.5 162.3)">A6</text>
<text x="139.1" y="162.3" transform="rotate(-90 139.1 162.3)">A5</text>
<text x="141.6" y="162.3" transform="rotate(-90 141.6 162.3)">A4</text>
<text x="144.1" y="162.3" transform="rotate(-90 144.1 162.3)">A3</text>
<text x="146.7" y="162.3" transform="rotate(-90 146.7 162.3)">A2</text>
<text x="149.2" y="162.3" transform="rotate(-90 149.2 162.3)">A1</text>
<text x="151.8" y="162.3" transform="rotate(-90 151.8 162.3)">A0</text>
<text x="154.3" y="164" transform="rotate(-90 154.3 164)">GND</text>
<text x="156.8" y="163.2" transform="rotate(-90 156.8 163.2)">Vcc</text>
<text x="159.4" y="162.5" transform="rotate(-90 159.4 162.5)">M1</text>
<text x="161.9" y="165.9" transform="rotate(-90 161.9 165.9)">RESET</text>
<text x="164.5" y="163.6" transform="rotate(-90 164.5 163.6)">CLK</text>
<text x="167" y="162.9" transform="rotate(-90 167 162.9)">INT</text>
<text x="169.5" y="165.3" transform="rotate(-90 169.5 165.3)">MREQ</text>
<text x="172.1" y="163" transform="rotate(-90 172.1 163)">WR</text>
<text x="174.6" y="162.6" transform="rotate(-90 174.6 162.6)">RD</text>
<text x="177.2" y="164.5" transform="rotate(-90 177.2 164.5)">IORQ</text>
<text x="179.7" y="162.3" transform="rotate(-90 179.7 162.3)">D0</text>
<text x="182.2" y="162.3" transform="rotate(-90 182.2 162.3)">D1</text>
<text x="184.8" y="162.3" transform="rotate(-90 184.8 162.3)">D2</text>
<text x="187.3" y="162.3" transform="rotate(-90 187.3 162.3)">D3</text>
<text x="189.9" y="162.3" transform="rotate(-90 189.9 162.3)">D4</text>
<text x="192.4" y="162.3" transform="rotate(-90 192.4 162.3)">D5</text>
<text x="194.9" y="162.3" transform="rotate(-90 194.9 162.3)">D6</text>
<text x="197.5" y="162.3" transform="rotate(-90 197.5 162.3)">D7</text>
<text x="200" y="165.7" transform="rotate(-90 200 165.7)">Pin_35</text>
<text x="202.6" y="165.7" transform="rotate(-90 202.6 165.7)">Pin_36</text>
<text x="205.1" y="165.7" transform="rotate(-90 205.1 165.7)">Pin_37</text>
<text x="207.6" y="165.7" transform="rotate(-90 207.6 165.7)">Pin_38</text>
<text x="210.2" y="165.7" transform="rotate(-90 210.2 165.7)">Pin_39</text>
<text x="212.7" y="165.7" transform="rotate(-90 212.7 165.7)">Pin_40</text>
<text x="157.5" y="172.5">RC2014Bus</text>
<text x="161.5" y="170.2">J1</text>
</g>
<g font-size="1.8">
<text x="209.5" y="40.6">A15</text>
<text x="24.1" y="52.1">CLK_BASE</text>
<text x="59.7" y="52.1">DIV2</text>
<text x="86.4" y="49.5">CLK</text>
<text x="118.1" y="50.8">RESET26</text>
<text x="155.9" y="50.8">30 A0</text>
<text x="155.9" y="53.3">31 A1</text>
<text x="207" y="50.8">A0</text>
<text x="207" y="53.3">A1</text>
<text x="236.2" y="53.3">D1</text>
<text x="236.2" y="50.8">D0</text>
<text x="59.7" y="57.1">DIV8</text>
<text x="59.7" y="54.6">DIV4</text>
<text x="118.1" y="58.4">CLK</text>
<text x="155.9" y="55.9">32 A2</text>
<text x="155.9" y="58.4">33 A3</text>
<text x="207" y="55.9">A2</text>
<text x="207" y="58.4">A3</text>
<text x="236.2" y="55.9">D2</text>
<text x="236.2" y="58.4">D3</text>
<text x="155.9" y="61">34 A4</text>
<text x="155.9" y="63.5">35 A5</text>
<text x="207" y="63.5">A5</text>
<text x="207" y="61">A4</text>
<text x="236.2" y="61">D4</text>
<text x="236.2" y="63.5">D5</text>
<text x="119.4" y="68.6">INT</text>
<text x="155.9" y="66">36 A6</text>
<text x="155.9" y="68.6">37 A7</text>
<text x="155.9" y="71.1">38 A8</text>
<text x="207" y="68.6">A7</text>
<text x="207" y="71.1">A8</text>
<text x="207" y="66">A6</text>
<text x="236.2" y="68.6">D7</text>
<text x="236.2" y="66">D6</text>
<text x="119.4" y="76.2">M1</text>
<text x="155.9" y="73.7">39 A9</text>
<text x="155.9" y="76.2">40 A10</text>
<text x="207" y="76.2">A10</text>
<text x="207" y="73.7">A9</text>
<text x="158.7" y="83.8">A13</text>
<text x="158.7" y="81.3">A12</text>
<text x="158.7" y="78.7">A11</text>
<text x="207" y="78.7">A11</text>
<text x="207" y="83.8">A13</text>
<text x="207" y="81.3">A12</text>
<text x="32.8" y="89.6" transform="rotate(-90 32.8 89.6)">8 VCC</text>
<text x="158.7" y="88.9">A15</text>
<text x="158.7" y="86.4">A14</text>
<text x="207" y="86.4">A14</text>
<text x="118.1" y="94">RD</text>
<text x="155.9" y="94">14 D0</text>
<text x="118.1" y="96.5">WR</text>
<text x="118.1" y="101.6">IORQ</text>
<text x="118.1" y="99.1">MREQ 19</text>
<text x="155.9" y="99.1">12 D2</text>
<text x="155.9" y="96.5">15 D1</text>
<text x="158.7" y="101.6">D3</text>
<text x="32.8" y="107.1" transform="rotate(-90 32.8 107.1)">GND 4</text>
<text x="158.7" y="106.7">D5</text>
<text x="158.7" y="104.1">D4</text>
<text x="77.5" y="113">CLK_BASE</text>
<text x="155.9" y="109.2">10 D6</text>
<text x="155.9" y="111.8">13 D7</text>
<text x="112.8" y="154.6" transform="rotate(-90 112.8 154.6)">A15</text>
<text x="115.3" y="154.6" transform="rotate(-90 115.3 154.6)">A14</text>
<text x="117.9" y="154.6" transform="rotate(-90 117.9 154.6)">A13</text>
<text x="120.4" y="154.6" transform="rotate(-90 120.4 154.6)">A12</text>
<text x="122.9" y="154.6" transform="rotate(-90 122.9 154.6)">A11</text>
<text x="125.5" y="154.6" transform="rotate(-90 125.5 154.6)">A10</text>
<text x="128" y="153.6" transform="rotate(-90 128 153.6)">A9</text>
<text x="130.6" y="153.6" transform="rotate(-90 130.6 153.6)">A8</text>
<text x="133.1" y="153.6" transform="rotate(-90 133.1 153.6)">A7</text>
<text x="135.6" y="153.6" transform="rotate(-90 135.6 153.6)">A6</text>
<text x="138.2" y="153.6" transform="rotate(-90 138.2 153.6)">A5</text>
<text x="140.7" y="153.6" transform="rotate(-90 140.7 153.6)">A4</text>
<text x="143.3" y="153.6" transform="rotate(-90 143.3 153.6)">A3</text>
<text x="145.8" y="153.6" transform="rotate(-90 145.8 153.6)">A2</text>
<text x="148.3" y="153.6" transform="rotate(-90 148.3 153.6)">A1</text>
<text x="150.9" y="153.6" transform="rotate(-90 150.9 153.6)">A0</text>
<text x="153.4" y="154" transform="rotate(-90 153.4 154)">GND</text>
<text x="156" y="153.8" transform="rotate(-90 156 153.8)">VCC</text>
<text x="158.5" y="153.8" transform="rotate(-90 158.5 153.8)">M1</text>
<text x="161" y="154.7" transform="rotate(-90 161 154.7)">RESET</text>
<text x="163.6" y="153.7" transform="rotate(-90 163.6 153.7)">CLK</text>
<text x="166.1" y="153" transform="rotate(-90 166.1 153)">INT</text>
<text x="171.2" y="153.1" transform="rotate(-90 171.2 153.1)">WR</text>
<text x="173.7" y="152.7" transform="rotate(-90 173.7 152.7)">RD</text>
<text x="176.3" y="154.6" transform="rotate(-90 176.3 154.6)">IORQ</text>
<text x="178.8" y="152.4" transform="rotate(-90 178.8 152.4)">D0</text>
<text x="181.4" y="152.4" transform="rotate(-90 181.4 152.4)">D1</text>
<text x="183.9" y="152.4" transform="rotate(-90 183.9 152.4)">D2</text>
<text x="186.4" y="152.4" transform="rotate(-90 186.4 152.4)">D3</text>
<text x="189" y="152.4" transform="rotate(-90 189 152.4)">D4</text>
<text x="191.5" y="152.4" transform="rotate(-90 191.5 152.4)">D5</text>
<text x="194.1" y="152.4" transform="rotate(-90 194.1 152.4)">D6</text>
<text x="196.6" y="152.4" transform="rotate(-90 196.6 152.4)">D7</text>
<text x="168.7" y="158.1" transform="rotate(-90 168.7 158.1)">23 MREQ</text>
</g>
<g font-size="1.8" fill="#0000c2">
<text x="53.3" y="151.6">TODO:</text>
<text x="53.3" y="153.7">WR in 138?</text>
</g>
</svg>
